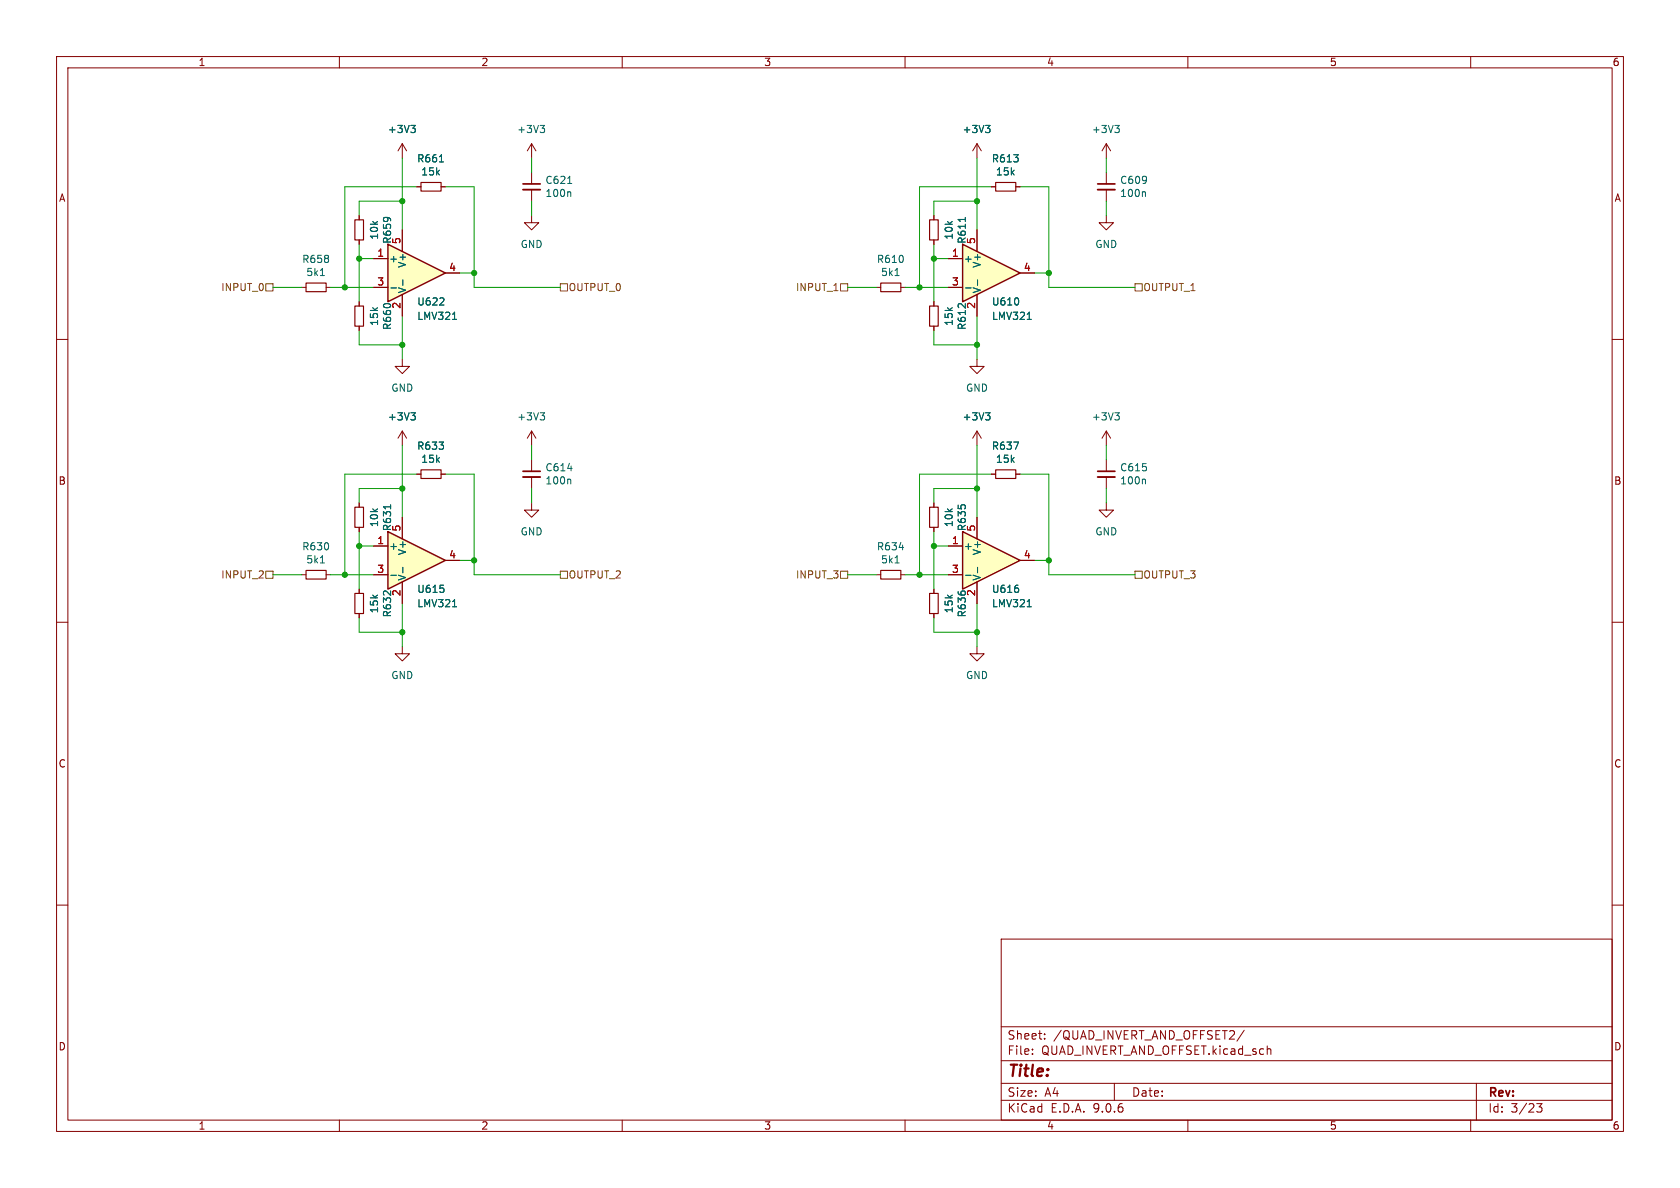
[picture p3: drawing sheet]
<svg xmlns="http://www.w3.org/2000/svg" width="297mm" height="210mm" viewBox="0 0 297 210" stroke-linecap="round" stroke-linejoin="round" font-family="sans-serif">
<g fill="none" stroke="#840000" stroke-width=".18">
<path d="M10 10h277v190h-277zM12 12h273v186h-273zM60 10v2M110 10v2M160 10v2M210 10v2M260 10v2M94 38.1v1.3h-1.3l1.3 1.2 1.2-1.2h-1.2M94 25.4v2.5M94 30.5v2M94 33.5v2.1M94 25.4l-.8 1.3"/>
<path d="M94 25.4l.7 1.3M165.1 38.1v.8M172.7 25.4l-.7 1.3M172.7 25.4l.8 1.3M172.7 25.4v2.5M175.3 33h.7M179.6 33h.7M53.3 50.8h.8M57.7 50.8h.7M165.1 42.4v.8M10 60h2M172.7 76.2v2.5"/>
<path d="M172.7 76.2l-.7 1.3M172.7 76.2l.8 1.3M285 60h2M165.1 88.9v.8M165.1 93.2v.8M175.3 83.8h.7M179.6 83.8h.7M10 110h2M285 110h2M10 160h2M177 166h108v32h-108zM285 160h2"/>
<path d="M60 198v2M110 198v2M160 198v2M177 194.5h108M177 191.5h108M177 187.5h108M177 181.5h108M182.5 186.3v.1M182.5 185.5v.1M184.7 183.6v.1M184.7 182.8v.1M197 191.5v3"/>
<path d="M210 198v2M220 182.1l-1.3 2M224.2 185.4h.3l.2 .2v.8M260 198v2M261 191.5v6.5M271.7 195.1h.9l-.5 .6 .4 .1v.7l-.2 .1-.6-.1"/>
</g>
<path d="M164.3 38.9h1.6v3.5h-1.6zM176 32.3h3.6v1.5h-3.6zM54.1 50h3.6v1.6h-3.6zM164.3 89.7h1.6v3.5h-1.6zM176 83.1h3.6v1.5h-3.6z" fill="none" stroke="#840000" stroke-width=".2"/>
<path d="M92.5 32.5h3" fill="none" stroke="#840000" stroke-width=".3"/>
<path d="M92.5 33.5h3" fill="none" stroke="#840000" stroke-width=".33"/>
<path d="M95.5 22.2h.8l-.4 .5M96 22.7l.3 .2v.3l-.3 .2M100.4 32.4h.7M100.7 33.9l.2 .2v.6M170.7 38.4v.8M174.2 22.2h.8l-.4 .5M174.8 22.7l.2 .2v.3l-.2 .2M56.6 48.7h.8M174.2 73h.8l-.4 .5M174.8 73.5l.2 .2v.3l-.2 .2M179.2 78.2h.9l-.6 1.2" fill="none" stroke="#006464" stroke-width=".18"/>
<path d="M170.2 43.2l10.1 5.1-10.1 5z" fill="#ffffc2"/>
<path d="M170.2 43.2l10.1 5.1-10.1 5z" fill="none" stroke="#840000" stroke-width=".25"/>
<path d="M167.6 45.7h2.6M167.6 50.8h2.6M172.7 40.6v3.9M172.7 52.1v3.8M180.3 48.3h2.6M165.1 104.1v.8M165.1 108.5v.7M172.7 114.3v1.3h-1.3l1.3 1.2 1.3-1.2h-1.3" fill="none" stroke="#840000" stroke-width=".18"/>
<path d="M170.7 50.9h1M172.8 49.5v1M180 52.9v.8M181.6 56.5h.7" fill="none" stroke="#006464" stroke-width=".18"/>
<path d="M164.3 104.9h1.6v3.6h-1.6z" fill="none" stroke="#840000" stroke-width=".2"/>
<path d="M170.2 94l10.1 5.1-10.1 5z" fill="#ffffc2"/>
<path d="M170.2 94l10.1 5.1-10.1 5z" fill="none" stroke="#840000" stroke-width=".25"/>
<g fill="none" stroke="#840000" stroke-width=".18">
<path d="M195.6 25.4l-.8 1.3M195.6 25.4l.7 1.3M195.6 25.4v2.5M73.7 83.8h.7M78 83.8h.7M94 88.9v1.3h-1.3l1.3 1.2 1.2-1.2h-1.2M94 81.3v2M94 84.3v2.1M167.6 96.5h2.6M172.7 91.4v3.9M180.3 99.1h2.6M195.6 88.9v1.3h-1.3l1.3 1.2 1.2-1.2h-1.2"/>
<path d="M154.9 101.6h.8M159.3 101.6h.7M167.6 101.6h2.6M172.7 102.9v3.8"/>
</g>
<path d="M197.1 22.2h.8l-.4 .5M197.6 22.7l.3 .2v.3l-.3 .2M100.4 82.8h.7M100.7 84.7l.2 .2v.6M158.2 99.5h.8M159 96.8h.7M170.7 101.7h1M172.8 100.3v1M180 104.1v.5M181.6 107.3h.7" fill="none" stroke="#006464" stroke-width=".18"/>
<path d="M74.4 83.1h3.6v1.5h-3.6zM155.7 100.8h3.6v1.6h-3.6z" fill="none" stroke="#840000" stroke-width=".2"/>
<path d="M92.5 83.3h3" fill="none" stroke="#840000" stroke-width=".3"/>
<path d="M92.5 84.3h3" fill="none" stroke="#840000" stroke-width=".33"/>
<path d="M68.6 94l10.1 5.1-10.1 5z" fill="#ffffc2"/>
<path d="M68.6 94l10.1 5.1-10.1 5z" fill="none" stroke="#840000" stroke-width=".25"/>
<g fill="none" stroke="#840000" stroke-width=".18">
<path d="M63.5 38.1v.8M71.1 25.4v2.5M71.1 25.4l-.7 1.3M71.1 25.4l.8 1.3M73.7 33h.7M78 33h.7M195.6 38.1v1.3h-1.3l1.3 1.2 1.2-1.2h-1.2M195.6 30.5v2M195.6 33.5v2.1M63.5 42.4v.8M63.5 53.3v.8M63.5 57.7v.7"/>
<path d="M154.9 50.8h.8M159.3 50.8h.7M165.1 53.3v.8M165.1 57.7v.7M71.1 63.5v1.3h-1.3l1.3 1.2 1.3-1.2h-1.3M71.1 76.2v2.5M71.1 76.2l-.7 1.3M71.1 76.2l.8 1.3M94 76.2l-.8 1.3M94 76.2l.7 1.3M94 76.2v2.5M172.7 63.5v1.3h-1.3l1.3 1.2 1.3-1.2h-1.3"/>
<path d="M195.6 76.2v2.5M195.6 76.2l-.8 1.3M195.6 76.2l.7 1.3M63.5 88.9v.8M63.5 93.2v.8M66 96.5h2.6M71.1 91.4v3.9M78.7 99.1h2.6M195.6 81.3v2M195.6 84.3v2.1M53.3 101.6h.8M57.7 101.6h.7"/>
<path d="M63.5 104.1v.8M63.5 108.5v.7M66 101.6h2.6M71.1 114.3v1.3h-1.3l1.3 1.2 1.3-1.2h-1.3M71.1 102.9v3.8"/>
</g>
<g fill="none" stroke="#006464" stroke-width=".18">
<path d="M72.6 22.2h.8l-.4 .5M73.2 22.7l.2 .2v.3l-.2 .2M77.7 28.6h.7M202.3 33.9l.2 .2v.6M158.2 48.7h.8M72.6 73h.8l-.4 .5M73.2 73.5l.2 .2v.3l-.2 .2M95.5 73h.8l-.4 .5M96 73.5l.3 .2v.3l-.3 .2M197.1 73h.8l-.4 .5M197.6 73.5l.3 .2v.3l-.3 .2M56.6 99.5h.8"/>
<path d="M69.1 89.2v.8M202.3 84.7l.2 .2v.6M69.1 101.7h1M71.2 100.3v1M78.4 104.1v.5M80 107.3h.7"/>
</g>
<path d="M194.1 32.5h3M194.1 83.3h3" fill="none" stroke="#840000" stroke-width=".3"/>
<path d="M194.1 33.5h3M194.1 84.3h3" fill="none" stroke="#840000" stroke-width=".33"/>
<path d="M62.7 38.9h1.6v3.5h-1.6zM74.4 32.3h3.6v1.5h-3.6zM62.7 54.1h1.6v3.6h-1.6zM155.7 50h3.6v1.6h-3.6zM164.3 54.1h1.6v3.6h-1.6zM62.7 89.7h1.6v3.5h-1.6zM54.1 100.8h3.6v1.6h-3.6zM62.7 104.9h1.6v3.6h-1.6z" fill="none" stroke="#840000" stroke-width=".2"/>
<path d="M68.6 43.2l10.1 5.1-10.1 5z" fill="#ffffc2"/>
<path d="M68.6 43.2l10.1 5.1-10.1 5z" fill="none" stroke="#840000" stroke-width=".25"/>
<g fill="none" stroke="#840000" stroke-width=".18">
<path d="M63.5 38.1v.8M73.7 33h.7M78 33h.7M165.1 38.1v.8M175.3 33h.7M179.6 33h.7M63.5 42.4v.8M63.5 53.3v.8M63.5 57.7v.7M66 45.7h2.6M66 50.8h2.6M71.1 40.6v3.9"/>
<path d="M71.1 52.1v3.8M78.7 48.3h2.6M165.1 42.4v.8M165.1 53.3v.8M165.1 57.7v.7M167.6 45.7h2.6M167.6 50.8h2.6M172.7 40.6v3.9M172.7 52.1v3.8M180.3 48.3h2.6M63.5 88.9v.8M63.5 93.2v.8"/>
<path d="M66 96.5h2.6M71.1 91.4v3.9M73.7 83.8h.7M78 83.8h.7M78.7 99.1h2.6M165.1 88.9v.8M165.1 93.2v.8M167.6 96.5h2.6M172.7 91.4v3.9M175.3 83.8h.7M179.6 83.8h.7M180.3 99.1h2.6"/>
<path d="M63.5 104.1v.8M63.5 108.5v.7M66 101.6h2.6M71.1 102.9v3.8M165.1 104.1v.8M165.1 108.5v.7M167.6 101.6h2.6M172.7 102.9v3.8"/>
</g>
<g fill="none" stroke="#006464" stroke-width=".18">
<path d="M72.6 22.2h.8l-.4 .5M73.2 22.7l.2 .2v.3l-.2 .2M77.7 28.6h.7M170.7 38.4v.8M174.2 22.2h.8l-.4 .5M174.8 22.7l.2 .2v.3l-.2 .2M69.1 50.9h1M71.2 49.5v1M77.7 53.9h.8M78.4 52.8v.4M80 56.5h.7M170.7 50.9h1"/>
<path d="M172.8 49.5v1M180 52.9v.8M181.6 56.5h.7M72.6 73h.8l-.4 .5M73.2 73.5l.2 .2v.3l-.2 .2M174.2 73h.8l-.4 .5M174.8 73.5l.2 .2v.3l-.2 .2M179.2 78.2h.9l-.6 1.2M69.1 89.2v.8M69.1 101.7h1M71.2 100.3v1M78.4 104.1v.5"/>
<path d="M80 107.3h.7M170.7 101.7h1M172.8 100.3v1M180 104.1v.5M181.6 107.3h.7"/>
</g>
<path d="M47 50.2h1.3v1.2h-1.3zM99.1 50.2h1.2v1.2h-1.2zM148.6 50.2h1.3v1.2h-1.3zM200.7 50.2h1.2v1.2h-1.2zM47 101h1.3v1.2h-1.3zM99.1 101h1.2v1.2h-1.2zM148.6 101h1.3v1.2h-1.3zM200.7 101h1.2v1.2h-1.2z" fill="none" stroke="#725600" stroke-width=".18"/>
<g fill="none" stroke="#009600" stroke-width=".18">
<path d="M71.1 35.6h-7.6v2.5M71.1 27.9v12.7M73.7 33h-12.7v17.8M78.7 33h5.1v17.8h15.3M94 27.9v2.6M94 35.6v2.5M172.7 27.9v12.7M172.7 35.6h-7.6v2.5M175.3 33h-12.7v17.8M180.3 33h5.1v17.8h15.3M195.6 27.9v2.6M195.6 35.6v2.5"/>
<path d="M48.3 50.8h5M58.4 50.8h7.6M63.5 43.2v10.1M63.5 58.4v2.6h7.6M63.5 45.7h2.5M71.1 55.9v7.6M81.3 48.3h2.5M149.9 50.8h5M160 50.8h7.6M165.1 43.2v10.1M165.1 58.4v2.6h7.6M165.1 45.7h2.5"/>
<path d="M172.7 55.9v7.6M182.9 48.3h2.5M71.1 78.7v12.7M94 78.7v2.6M172.7 78.7v12.7M195.6 78.7v2.6M63.5 94v10.1M63.5 96.5h2.5M71.1 86.4h-7.6v2.5M73.7 83.8h-12.7v17.8M78.7 83.8h5.1v17.8h15.3M81.3 99.1h2.5"/>
<path d="M94 86.4v2.5M165.1 96.5h2.5M165.1 94v10.1M172.7 86.4h-7.6v2.5M175.3 83.8h-12.7v17.8M180.3 83.8h5.1v17.8h15.3M182.9 99.1h2.5M195.6 86.4v2.5M48.3 101.6h5M58.4 101.6h7.6M63.5 109.2v2.6h7.6M71.1 106.7v7.6"/>
<path d="M149.9 101.6h5M160 101.6h7.6M165.1 109.2v2.6h7.6M172.7 106.7v7.6"/>
</g>
<g fill="#009600" stroke="#009600" stroke-width=".18">
<circle cx="61" cy="50.8" r=".46"/>
<circle cx="71.1" cy="35.6" r=".46"/>
<circle cx="71.1" cy="61" r=".46"/>
<circle cx="83.8" cy="48.3" r=".46"/>
<circle cx="63.5" cy="45.7" r=".46"/>
<circle cx="172.7" cy="86.4" r=".46"/>
<circle cx="172.7" cy="111.8" r=".46"/>
<circle cx="185.4" cy="99.1" r=".46"/>
<circle cx="165.1" cy="96.5" r=".46"/>
<circle cx="162.6" cy="101.6" r=".46"/>
<circle cx="83.8" cy="99.1" r=".46"/>
<circle cx="71.1" cy="111.8" r=".46"/>
<circle cx="63.5" cy="96.5" r=".46"/>
<circle cx="61" cy="101.6" r=".46"/>
<circle cx="71.1" cy="86.4" r=".46"/>
<circle cx="172.7" cy="35.6" r=".46"/>
<circle cx="185.4" cy="48.3" r=".46"/>
<circle cx="162.6" cy="50.8" r=".46"/>
<circle cx="165.1" cy="45.7" r=".46"/>
<circle cx="172.7" cy="61" r=".46"/>
</g>
<text font-size="2.8" fill="#840000" x="178" y="190.9">Title:</text>
<g font-size="2.1" fill="#840000">
<text x="178" y="184">Sheet:</text>
<text x="186.2" y="184">/QUAD_INVERT_AND_OFFSET2/</text>
<text x="178" y="186.7">File:</text>
<text x="184.1" y="186.7">QUAD_INVERT_AND_OFFSET.kicad_sch</text>
<text x="178" y="196.9">KiCad</text>
<text x="178" y="194.1">Size:</text>
<text x="184.7" y="194.1">A4</text>
<text x="185.7" y="196.9">E.D.A.</text>
<text x="193.3" y="196.9">9.0.6</text>
<text x="200" y="194.1">Date:</text>
<text x="263" y="194.3">Rev:</text>
<text x="263" y="196.9">Id:</text>
<text x="267.1" y="196.9">3/23</text>
</g>
<g font-size="1.8" fill="#840000">
<text x="35" y="11.9">1</text>
<text x="85" y="11.9">2</text>
<text x="135" y="11.9">3</text>
<text x="185" y="11.9">4</text>
<text x="235" y="11.9">5</text>
<text x="285" y="11.9">6</text>
<text x="10.3" y="35.9">A</text>
<text x="285.3" y="35.9">A</text>
<text x="10.3" y="85.9">B</text>
<text x="285.3" y="85.9">B</text>
<text x="10.3" y="135.9">C</text>
<text x="285.3" y="135.9">C</text>
<text x="10.3" y="185.9">D</text>
<text x="285.3" y="185.9">D</text>
<text x="35" y="199.9">1</text>
<text x="85" y="199.9">2</text>
<text x="135" y="199.9">3</text>
<text x="185" y="199.9">4</text>
<text x="235" y="199.9">5</text>
<text x="285" y="199.9">6</text>
</g>
<g font-size="1.8" fill="#006464">
<text x="68.5" y="23.7">+3V3</text>
<text x="91.3" y="23.7">+3V3</text>
<text x="170.1" y="23.7">+3V3</text>
<text x="192.9" y="23.7">+3V3</text>
<text x="73.6" y="28.9">R661</text>
<text x="175.2" y="28.9">R613</text>
<text x="74.4" y="31.2">15k</text>
<text x="96.3" y="32.7">C621</text>
<text x="96.3" y="35">100n</text>
<text x="176" y="31.2">15k</text>
<text x="197.9" y="32.7">C609</text>
<text x="197.9" y="35">100n</text>
<text x="53.3" y="46.7">R658</text>
<text x="67" y="42.5" transform="rotate(-90 67 42.5)">10k</text>
<text x="68.7" y="46.6">+</text>
<text x="69.3" y="43.2" transform="rotate(-90 69.3 43.2)">R659</text>
<text x="72" y="47.4" transform="rotate(-90 72 47.4)">V+</text>
<text x="91.9" y="44">GND</text>
<text x="154.9" y="46.7">R610</text>
<text x="168.6" y="42.5" transform="rotate(-90 168.6 42.5)">10k</text>
<text x="170.3" y="46.6">+</text>
<text x="170.9" y="43.2" transform="rotate(-90 170.9 43.2)">R611</text>
<text x="173.6" y="47.4" transform="rotate(-90 173.6 47.4)">V+</text>
<text x="193.5" y="44">GND</text>
<text x="54.1" y="49">5k1</text>
<text x="72" y="51.9" transform="rotate(-90 72 51.9)">V-</text>
<text x="155.7" y="49">5k1</text>
<text x="173.6" y="51.9" transform="rotate(-90 173.6 51.9)">V-</text>
<text x="67" y="57.7" transform="rotate(-90 67 57.7)">15k</text>
<text x="69.3" y="58.4" transform="rotate(-90 69.3 58.4)">R660</text>
<text x="73.7" y="54.2">U622</text>
<text x="73.7" y="56.7">LMV321</text>
<text x="168.6" y="57.7" transform="rotate(-90 168.6 57.7)">15k</text>
<text x="170.9" y="58.4" transform="rotate(-90 170.9 58.4)">R612</text>
<text x="172.5" y="54.7" transform="rotate(-90 172.5 54.7)">2</text>
<text x="175.3" y="54.2">U610</text>
<text x="175.3" y="56.7">LMV321</text>
<text x="69.1" y="69.4">GND</text>
<text x="170.7" y="69.4">GND</text>
<text x="68.5" y="74.5">+3V3</text>
<text x="91.3" y="74.5">+3V3</text>
<text x="170.1" y="74.5">+3V3</text>
<text x="192.9" y="74.5">+3V3</text>
<text x="73.6" y="79.7">R633</text>
<text x="74.4" y="82">15k</text>
<text x="96.3" y="83.5">C614</text>
<text x="175.2" y="79.7">R637</text>
<text x="176" y="82">15k</text>
<text x="197.9" y="83.5">C615</text>
<text x="96.3" y="85.8">100n</text>
<text x="197.9" y="85.8">100n</text>
<text x="67" y="93.3" transform="rotate(-90 67 93.3)">10k</text>
<text x="69.3" y="94" transform="rotate(-90 69.3 94)">R631</text>
<text x="91.9" y="94.8">GND</text>
<text x="168.6" y="93.3" transform="rotate(-90 168.6 93.3)">10k</text>
<text x="170.9" y="94" transform="rotate(-90 170.9 94)">R635</text>
<text x="193.5" y="94.8">GND</text>
<text x="53.3" y="97.5">R630</text>
<text x="54.1" y="99.8">5k1</text>
<text x="68.7" y="97.4">+</text>
<text x="72" y="98.2" transform="rotate(-90 72 98.2)">V+</text>
<text x="154.9" y="97.5">R634</text>
<text x="155.7" y="99.8">5k1</text>
<text x="170.3" y="97.4">+</text>
<text x="173.6" y="98.2" transform="rotate(-90 173.6 98.2)">V+</text>
<text x="72" y="102.7" transform="rotate(-90 72 102.7)">V-</text>
<text x="73.7" y="105">U615</text>
<text x="73.7" y="107.5">LMV321</text>
<text x="173.6" y="102.7" transform="rotate(-90 173.6 102.7)">V-</text>
<text x="175.3" y="105">U616</text>
<text x="175.3" y="107.5">LMV321</text>
<text x="67" y="108.5" transform="rotate(-90 67 108.5)">15k</text>
<text x="69.3" y="109.2" transform="rotate(-90 69.3 109.2)">R632</text>
<text x="168.6" y="108.5" transform="rotate(-90 168.6 108.5)">15k</text>
<text x="170.9" y="109.2" transform="rotate(-90 170.9 109.2)">R636</text>
<text x="69.1" y="120.2">GND</text>
<text x="170.7" y="120.2">GND</text>
</g>
<g font-size="1.8" fill="#a90000">
<text x="66.6" y="45.5">1</text>
<text x="70.9" y="43.3" transform="rotate(-90 70.9 43.3)">5</text>
<text x="168.2" y="45.5">1</text>
<text x="172.5" y="43.3" transform="rotate(-90 172.5 43.3)">5</text>
<text x="66.6" y="50.5">3</text>
<text x="79.3" y="48">4</text>
<text x="168.2" y="50.5">3</text>
<text x="180.9" y="48">4</text>
<text x="70.9" y="54.7" transform="rotate(-90 70.9 54.7)">2</text>
<text x="70.9" y="94.1" transform="rotate(-90 70.9 94.1)">5</text>
<text x="172.5" y="94.1" transform="rotate(-90 172.5 94.1)">5</text>
<text x="66.6" y="96.3">1</text>
<text x="66.6" y="101.3">3</text>
<text x="79.3" y="98.8">4</text>
<text x="168.2" y="96.3">1</text>
<text x="168.2" y="101.3">3</text>
<text x="180.9" y="98.8">4</text>
<text x="70.9" y="105.5" transform="rotate(-90 70.9 105.5)">2</text>
<text x="172.5" y="105.5" transform="rotate(-90 172.5 105.5)">2</text>
</g>
<g font-size="1.8" fill="#725600">
<text x="39" y="51.7">INPUT_0</text>
<text x="100.4" y="51.7">OUTPUT_0</text>
<text x="140.6" y="51.7">INPUT_1</text>
<text x="202" y="51.7">OUTPUT_1</text>
<text x="39" y="102.5">INPUT_2</text>
<text x="100.4" y="102.5">OUTPUT_2</text>
<text x="140.6" y="102.5">INPUT_3</text>
<text x="202" y="102.5">OUTPUT_3</text>
</g>
</svg>
